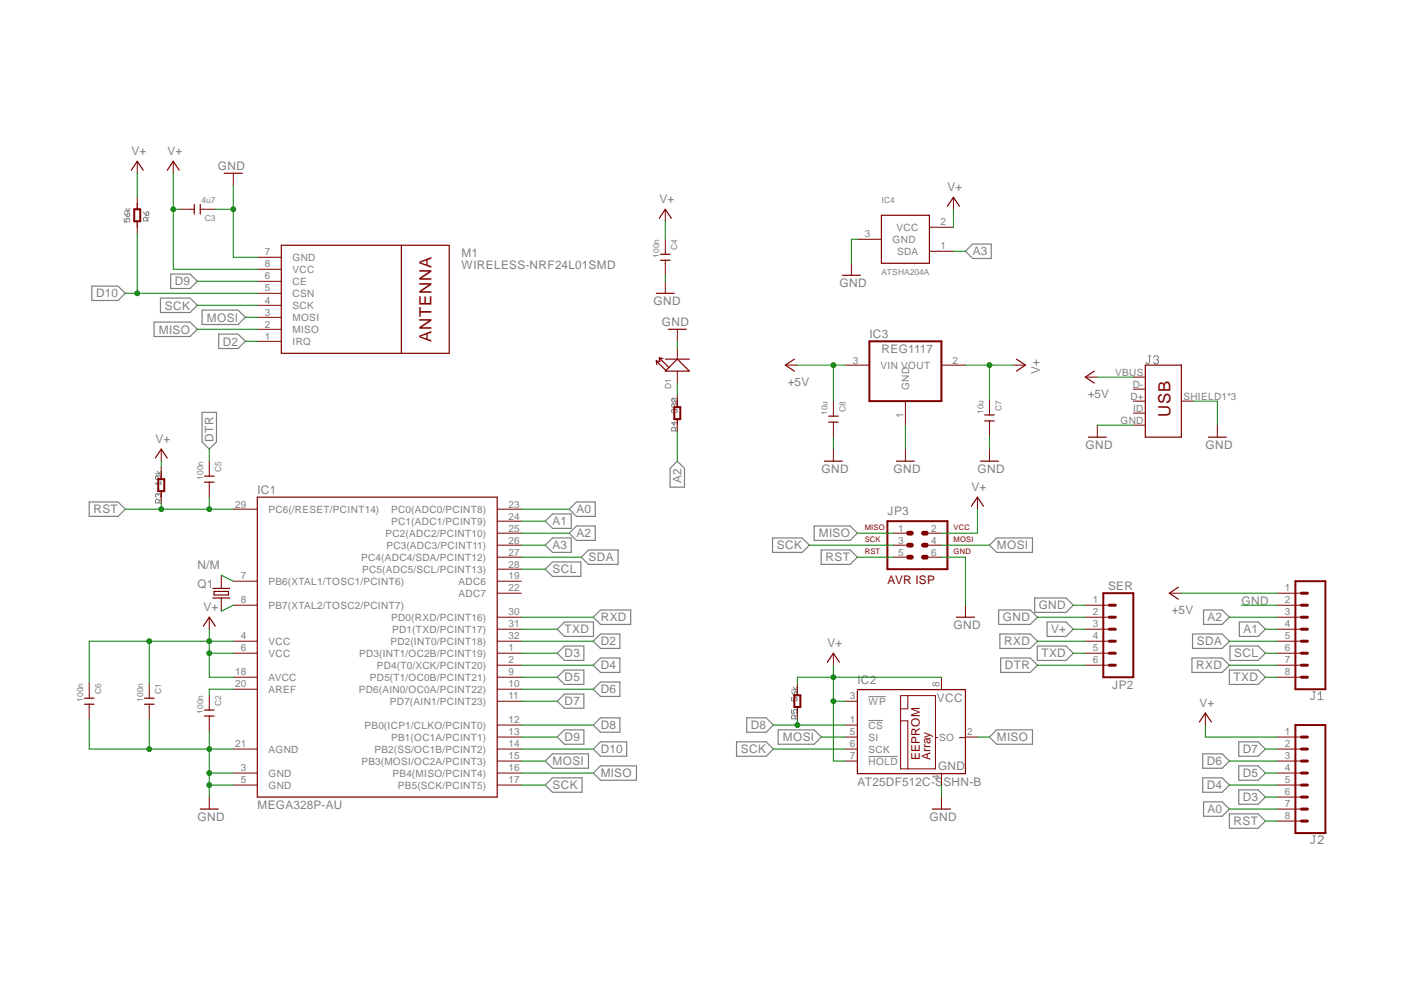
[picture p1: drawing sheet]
<svg xmlns="http://www.w3.org/2000/svg" width="297mm" height="210mm" viewBox="0 0 297 210" stroke-linecap="round" stroke-linejoin="round" font-family="sans-serif">
<g fill="none" stroke="#808080" stroke-width=".21">
<path d="M26.3 46.2v.8h.6l-.2-.4 .2-.4h.4l.1 .2v.4l-.1 .2M26.3 45.1l.6 .7M26.3 44.7h1.1M26.7 44.1l.3 .6 .4-.6M26.9 45.3l.1-.2 .4 .2-.1 .5h-.4zM30.3 44.8l.6 .8M30.9 45l.2-.2 .4 .2-.2 .6h-.4zM31.1 46.7v-.5l-.2-.2h-.3l-.3 .2v.5h1.2M31.5 46l-.4 .4M242.9 75.3h.6M243.2 75.3v1.4l-.3 .3h-.2l-.3-.3M244 75.6l.3-.3h.6l.2 .3v.3l-.2 .2"/>
<path d="M244.6 76.1h.3M244.9 76.1l.2 .3v.3l-.2 .3h-.6l-.3-.3M33.3 99.7l.4 .5 .3-.5M142.3 84.3l-.2 .2 .2 .5h.7M142.3 84.3h.7l.3 .2v.3l-.3 .2M142.3 84.3l.7 .7M142.7 86.8l-.2-.2-.4 .2 .2 .6M142.7 85.6l-.2-.2-.4 .2v.4l.2 .2M142.7 86.8l.2-.2 .4 .2v.4l-.3 .2M142.7 85.6v.2M142.7 86.8v.2M142.7 89.2v.8l-.6-.5h1.2"/>
<path d="M142.7 85.6l.2-.2 .4 .2v.4l-.3 .2M142.9 91.2v-.6l-.6-.2-.2 .2v.6h1.2M143.3 90.4l-.4 .4M32.9 100.2h1.1M33.1 100.7h.8l.1 .2v.4l-.1 .1M33.1 100.7l-.2 .2v.4l.2 .1h.8M33.1 100.7l.8 .7M33.5 104.6l.2-.1 .3 .1-.1 .6M33.5 104.6l-.2-.1-.4 .1v.4l.2 .2M33.5 104.6v.3M33.7 106.4v-.6l-.2-.1-.6 .1v.6h1.1M34 102.2h-1.1l.4 .4"/>
<path d="M34 101.9v.7M34 105.7l-.3 .3M167.5 147.5v.8h.6l-.3-.4 .3-.4h.3l.2 .2v.4l-.2 .2M167.5 150.2v.7h.6l-.3-.4 .3-.3h.3l.2 .2v.3l-.2 .2M167.5 146.3l.6 .8M167.5 146h1.1M167.8 145.4l.4 .6 .4-.6M168.2 152.1v-.6l-.1-.2-.6 .2v.6h1.1M168.2 146.3l.4 .3v.3l-.2 .2h-.3v-.5zM168.6 151.3l-.4 .4M183.7 152.4h3.1M183.7 147.4h3.7"/>
<path d="M277.7 146.4h.6M278 146.4v1.3l-.3 .3h-.2l-.3-.3M278.8 148h1.1M278.8 146.9l.6-.5v1.6M183.7 160.1h6.2M277.7 176.9h.6M278 176.9v1.3l-.3 .3h-.2l-.3-.3M278.8 177.1l.3-.2h.6l.2 .2v.3l-1.1 1.1h1.1"/>
</g>
<g fill="none" stroke="#808080" stroke-width=".25">
<path d="M36.1 58h4.1l1.5 1.5-1.5 1.5h-4.1zM204.3 53.2l1.5-1.6h3.9v3.1h-3.9zM19.4 60.5h5.6l1.5 1.6-1.5 1.5h-5.6zM32.6 68.2h7.6l1.5 1.5-1.5 1.5h-7.6zM33.9 63.1h6.3l1.5 1.5-1.5 1.5h-6.3zM42.8 65.6h7.6l1.5 1.5-1.5 1.6h-7.6zM46.3 70.7h4.1l1.5 1.5-1.5 1.5h-4.1zM42.8 87.2h3v6.3l-1.5 1.5-1.5-1.5zM141.8 99.1l1.5-1.5 1.5 1.5v4h-3zM18.9 106.2h6.1l1.5 1.5-1.5 1.6h-6.1zM115.4 110.3l1.5-1.5h4v3h-4zM116.9 113.8h4v3.1h-4l-1.5-1.5z"/>
<path d="M120.4 112.8l1.6-1.5h3.9v3h-3.9zM120.4 107.7l1.6-1.5h3.9v3.1h-3.9zM123 117.9l1.5-1.5h6.3v3h-6.3zM163.4 113.8h6.3l1.5 1.6-1.5 1.5h-6.3zM172.3 111.3h7.6l1.5 1.5-1.5 1.5h-7.6zM173.7 116.4h6.2l1.5 1.5-1.5 1.5h-6.2zM210.9 113.8h7.5v3.1h-7.5l-1.6-1.5zM115.4 120.4l1.5-1.5h6v3.1h-6zM117.9 138.2l1.5-1.5h4.1v3h-4.1zM117.9 133.1l1.5-1.5h6.2v3.1h-6.2zM125.5 130.6l1.5-1.5h6.4v3h-6.4zM125.5 135.7l1.5-1.5h4.1v3h-4.1z"/>
<path d="M211.3 129.1h6.7l1.5 1.5-1.5 1.5h-6.7zM211.5 134.2h6.5l1.5 1.5-1.5 1.5h-6.5zM211.7 139.2h6.3l1.5 1.6-1.5 1.5h-6.3zM218.9 126.5h6.6l1.6 1.6-1.6 1.5h-6.6zM219.5 136.7h6l1.6 1.5-1.6 1.5h-6zM221.5 131.6h4l1.6 1.5-1.6 1.6h-4zM252.2 139.2h6.4l1.5 1.6-1.5 1.5h-6.4zM252.3 134.2h6.3l1.5 1.5-1.5 1.5h-6.3zM254.6 129.1h4l1.5 1.5-1.5 1.5h-4zM260.2 136.7h6l1.5 1.5-1.5 1.5h-6zM262.2 131.6h4l1.5 1.5-1.5 1.6h-4zM117.9 143.3l1.5-1.5h4.1v3h-4.1z"/>
<path d="M117.9 148.4l1.5-1.5h4.1v3h-4.1zM117.9 156l1.5-1.6h4.1v3.1h-4.1zM125.5 140.8l1.5-1.6h4.1v3.1h-4.1zM125.5 145.8l1.5-1.5h4.1v3.1h-4.1zM125.5 153.4l1.5-1.5h4.1v3h-4.1zM125.5 158.5l1.5-1.5h5.6v3h-5.6zM155.8 157h6.3l1.5 1.5-1.5 1.5h-6.3zM158 151.9h4.1l1.5 1.5-1.5 1.5h-4.1zM164.6 154.4h7.7l1.5 1.6-1.5 1.5h-7.7zM209.3 156l1.6-1.6h7.5v3.1h-7.5zM254.5 159.5h4.1l1.5 1.5-1.5 1.6h-4.1zM260.1 141.8h6.1l1.5 1.5-1.5 1.5h-6.1z"/>
<path d="M262.1 157h4.1l1.5 1.5-1.5 1.5h-4.1zM115.4 166.1l1.5-1.5h6.2v3h-6.2zM115.4 161l1.5-1.5h7.6v3.1h-7.6zM125.5 163.6l1.5-1.5h7.7v3h-7.7zM254.5 164.6h4.1l1.5 1.5-1.5 1.5h-4.1zM254.6 169.7h4l1.5 1.5-1.5 1.5h-4zM260.1 172.2h6.1l1.5 1.5-1.5 1.6h-6.1zM262.1 162.1h4.1l1.5 1.5-1.5 1.5h-4.1zM262.1 167.1h4.1l1.5 1.6-1.5 1.5h-4.1z"/>
</g>
<g fill="none" stroke="#800000" stroke-width=".25">
<path d="M27.8 36l1.2-1.9 1.3 1.9M35.4 36l1.3-1.9 1.2 1.9M47.5 36.7h3.8M41.1 43.3v2M42.4 43.3v2M59.5 51.9h35.5v22.9h-35.5zM84.9 51.9v22.9M139.5 46.2l1.3-1.9 1.2 1.9M139.7 53.8h2.1M139.7 55.1h2.1M178.2 58.3h3.8M186.5 45.6h10.1v10.1h-10.1z"/>
<path d="M200.4 43.6l1.3-1.9 1.3 1.9M138.8 62.1h3.9M138.8 76.4l2.1 2M138.8 76.4l.2 .7M139.5 75.7l.1 .8-.8-.1M139.5 75.7l2 2.1M139.5 75.7l.7 .2M140.8 76h5M141.4 69.7h3.8M143.3 76l2.5 2.5h-5zM168.1 76l-1.9 1.3 1.9 1.2M215 76l2 1.3-2 1.2"/>
<path d="M231.5 78.5l-1.9 1.3 1.9 1.3M242.3 77.3h7.6v15.2h-7.6zM32.8 96.9l1.3-1.9 1.3 1.9M174.4 97.6h3.8M175.3 88.1h2M175.3 89.3h2M189.6 97.6h3.9M207.4 97.6h3.8M208.3 87.8h2.1M208.3 89.1h2.1M230.2 92.5h3.9M255.6 92.5h3.9"/>
<path d="M43.3 100.8h2M43.3 102h2M54.4 105.2h50.8v63.5h-50.8zM205.5 107.1l1.3-1.9 1.3 1.9M43 132.5l1.3-1.9 1.2 1.9M45 126.5h3.6M45 124.5h3.6M45.3 125.1h3v.8h-3zM202.3 130.6h3.9M249.3 124.2l-1.9 1.3 1.9 1.3M17.9 147.7h2M17.9 149h2"/>
<path d="M30.6 147.7h2M30.6 149h2M43.3 150.2h2M43.3 151.5h2M175 140.1l1.3-1.9 1.3 1.9M181.4 145.9h22.9v17.8h-22.9v-17.5M253.7 152.8l1.3-1.9 1.3 1.9M42.4 171.2h3.8M197.3 171.2h3.8"/>
</g>
<g fill="none" stroke="#800000" stroke-width=".21">
<path d="M29 34.1v2.6M36.7 34.1v2.6M49.4 36.7v2.5M29 41.7v2.6M29 46.8v2.6M37.9 44.3h3.2M42.4 44.3h3.1M54.4 54.4h5.1M54.4 57h5.1M54.4 59.5h5.1M140.8 44.3v2.5M140.8 50.6v3.2"/>
<path d="M140.8 55.1v3.2M140.8 59.5v2.6M180.1 55.7v2.6M181.4 50.6h5.1M196.6 48.1h5.1M196.6 53.2h5.1M201.7 41.7v2.6M54.4 62.1h5.1M54.4 64.6h5.1M54.4 67.1h5.1M54.4 69.7h5.1M54.4 72.2h5.1"/>
<path d="M143.3 69.7v2.5M143.3 73.5v2.5M143.3 78.5v2.6M166.2 77.3h2.5M178.9 77.3h5M199.2 77.3h5.1M214.4 77.3h2.6M229.6 79.8h2.6M239.8 79.8h2.5M34.1 95v2.6M34.1 98.8v2.6M44.3 97.6v3.2"/>
<path d="M143.3 83.6v2.5M143.3 88.7v2.5M176.3 84.9v3.2M176.3 89.3v3.2M176.3 95v2.6M191.6 84.9v5.1M191.6 95v2.6M209.3 84.6v3.2M209.3 89.1v3.1M209.3 95v2.6M232.2 90v2.5M239.8 84.9h2.5"/>
<path d="M239.8 82.3h2.5M239.8 90h2.5M239.8 87.4h2.5M249.9 84.9h2.6M257.6 90v2.5M34.1 103.9v2.6M44.3 102v3.2M49.4 107.7h5M105.2 117.9h5.1M105.2 115.4h5.1M105.2 112.8h5.1M105.2 110.3h5.1"/>
<path d="M105.2 107.7h5.1M189 117.9h2.6M189 115.4h2.6M189 112.8h2.6M196.6 117.9h2.6M196.6 115.4h2.6M196.6 112.8h2.6M206.8 105.2v2.5M44.3 130.6v2.5M46.8 121.7v2.8M46.8 126.5v2.8M49.4 128.1h5"/>
<path d="M49.4 123h5M49.4 135.7h5M49.4 138.2h5M105.2 123h5.1M105.2 135.7h5.1M105.2 138.2h5.1M105.2 133.1h5.1M105.2 130.6h5.1M105.2 120.4h5.1M105.2 125.5h5.1M176.3 138.2v2.6M204.3 128.1v2.5"/>
<path d="M229.6 128.1h5.1M229.6 135.7h5.1M229.6 138.2h5.1M229.6 133.1h5.1M229.6 130.6h5.1M247.4 125.5h2.5M270.3 128.1h5M270.3 135.7h5M270.3 138.2h5M270.3 133.1h5M270.3 130.6h5M270.3 125.5h5"/>
<path d="M18.9 144.6v3.1M18.9 149v3.1M31.6 144.6v3.1M31.6 149v3.1M44.3 147.1v3.1M44.3 151.5v3.2M49.4 158.5h5M49.4 145.8h5M49.4 143.3h5M105.2 158.5h5.1M105.2 145.8h5.1M105.2 143.3h5.1"/>
<path d="M105.2 156h5.1M105.2 153.4h5.1M105.2 148.4h5.1M105.2 140.8h5.1M168.7 144.6v2.5M168.7 149.6v2.5M178.9 158.5h2.5M178.9 156h2.5M178.9 153.4h2.5M178.9 148.4h2.5M190.5 147.2h7.4v15.5h-7.4zM190.5 152.5h1.6v10.2"/>
<path d="M192.1 147.2v2.8h-1.6M197.9 156.1h.5M199.2 143.3v2.5M203 156.1h1.3M204.3 156h2.5M229.6 140.8h5.1M255 150.9v2.5M270.3 158.5h5M270.3 143.3h5M270.3 156h5M270.3 140.8h5M44.3 168.7v2.5"/>
<path d="M49.4 166.1h5M49.4 163.6h5M105.2 166.1h5.1M105.2 163.6h5.1M105.2 161h5.1M178.9 161h2.5M199.2 163.6v2.5M199.2 168.7v2.5M270.3 166.1h5M270.3 163.6h5M270.3 161h5M270.3 168.7h5"/>
<path d="M270.3 171.2h5M270.3 173.7h5"/>
</g>
<path d="M28.4 44.3h1.3v2.5h-1.3zM183.9 72.2h15.3v12.7h-15.3zM142.7 86.1h1.2v2.6h-1.2zM33.5 101.4h1.3v2.5h-1.3zM187.7 110.3h12.7v10.1h-12.7zM233.4 125.5h6.4v17.8h-6.4zM274.1 123h6.3v22.8h-6.3zM168.1 147.1h1.2v2.5h-1.2zM274.1 153.4h6.3v22.9h-6.3z" fill="none" stroke="#800000" stroke-width=".42"/>
<path d="M192.2 112.8h.6M192.2 115.4h.6M192.2 117.9h.6M195.4 112.8h.6M195.4 115.4h.6M195.4 117.9h.6" fill="none" stroke="#800000" stroke-width="1"/>
<g fill="none" stroke="#800000" stroke-width=".63">
<path d="M234.7 133.1h1.3M234.7 130.6h1.3M234.7 128.1h1.3M234.7 138.2h1.3M234.7 135.7h1.3M275.3 133.1h1.3M275.3 130.6h1.3M275.3 128.1h1.3M275.3 138.2h1.3M275.3 135.7h1.3M275.3 125.5h1.3M234.7 140.8h1.3"/>
<path d="M275.3 140.8h1.3M275.3 143.3h1.3M275.3 158.5h1.3M275.3 156h1.3M275.3 161h1.3M275.3 166.1h1.3M275.3 163.6h1.3M275.3 168.7h1.3M275.3 171.2h1.3M275.3 173.7h1.3"/>
</g>
<path d="M49.4 39.2v15.2h5M45.5 44.3h3.9M199.2 166.1v2.6" fill="none" stroke="#008000" stroke-width=".21"/>
<circle cx="49.4" cy="44.3" r=".51" fill="#008000"/>
<g fill="none" stroke="#008000" stroke-width=".21">
<path d="M49.4 158.5h-5.1v10.2M44.3 163.6h5.1M44.3 166.1h5.1"/>
<circle cx="49.4" cy="44.3" r=".51"/>
</g>
<circle cx="44.3" cy="166.1" r=".51" fill="#008000"/>
<circle cx="44.3" cy="166.1" r=".51" fill="none" stroke="#008000" stroke-width=".21"/>
<circle cx="44.3" cy="163.6" r=".51" fill="#008000"/>
<g fill="none" stroke="#008000" stroke-width=".21">
<path d="M44.3 154.7v3.8"/>
<circle cx="44.3" cy="163.6" r=".51"/>
</g>
<circle cx="44.3" cy="158.5" r=".51" fill="#008000"/>
<g fill="none" stroke="#008000" stroke-width=".21">
<path d="M18.9 152.1v6.4h25.4M31.6 152.1v6.4"/>
<circle cx="44.3" cy="158.5" r=".51"/>
</g>
<circle cx="31.6" cy="158.5" r=".51" fill="#008000"/>
<g fill="none" stroke="#008000" stroke-width=".21">
<path d="M36.7 36.7v20.3h17.7M36.7 44.3h1.2M140.8 58.3v1.2M181.4 50.6h-1.3v5.1M143.3 72.2v1.3M176.3 92.5v2.5M191.6 90v5M209.3 92.2v2.8M232.2 90h7.6M252.5 84.9h5.1v5.1M199.2 117.9h5.1v10.2M110.3 130.6h15.2"/>
<path d="M110.3 133.1h7.6M219.5 130.6h10.1M219.5 135.7h10.1M227.1 128.1h2.5M227.1 138.2h2.5M262.6 128.1h7.7M260.1 140.8h10.2M267.7 143.3h2.6"/>
<circle cx="31.6" cy="158.5" r=".51"/>
</g>
<circle cx="36.7" cy="44.3" r=".51" fill="#008000"/>
<g fill="none" stroke="#008000" stroke-width=".21">
<path d="M44.3 133.1v5.1h5.1M44.3 135.7h5.1"/>
<circle cx="36.7" cy="44.3" r=".51"/>
</g>
<circle cx="44.3" cy="135.7" r=".51" fill="#008000"/>
<g fill="none" stroke="#008000" stroke-width=".21">
<path d="M44.3 138.2v5.1h5.1"/>
<circle cx="44.3" cy="135.7" r=".51"/>
</g>
<circle cx="44.3" cy="138.2" r=".51" fill="#008000"/>
<g fill="none" stroke="#008000" stroke-width=".21">
<path d="M31.6 135.7v8.9M44.3 135.7h-25.4v8.9"/>
<circle cx="44.3" cy="138.2" r=".51"/>
</g>
<circle cx="31.6" cy="135.7" r=".51" fill="#008000"/>
<g fill="none" stroke="#008000" stroke-width=".21">
<path d="M206.8 107.7v5.1h-7.6M176.3 148.4h2.6M199.2 143.3h-22.9v17.7h2.6"/>
<circle cx="31.6" cy="135.7" r=".51"/>
</g>
<circle cx="176.3" cy="148.4" r=".51" fill="#008000"/>
<g fill="none" stroke="#008000" stroke-width=".21">
<path d="M176.3 140.8v2.5"/>
<circle cx="176.3" cy="148.4" r=".51"/>
</g>
<circle cx="176.3" cy="143.3" r=".51" fill="#008000"/>
<g fill="none" stroke="#008000" stroke-width=".21">
<path d="M29 36.7v5M140.8 46.8v3.8M201.7 44.3v3.8M204.3 77.3h10.1M34.1 97.6v1.2M227.1 133.1h2.5M176.3 143.3h-7.6v1.3"/>
<circle cx="176.3" cy="143.3" r=".51"/>
</g>
<circle cx="209.3" cy="77.3" r=".51" fill="#008000"/>
<g fill="none" stroke="#008000" stroke-width=".21">
<path d="M41.7 69.7h12.7M41.7 64.6h12.7M51.9 67.1h2.5M209.3 77.3v7.3M44.3 105.2v2.5h5.1M110.3 117.9h12.7M110.3 107.7h10.1M171.2 115.4h17.8M181.4 112.8h7.6M181.4 117.9h7.6M199.2 115.4h10.1M110.3 120.4h5.1"/>
<path d="M260.1 135.7h10.2M267.7 138.2h2.6M110.3 140.8h15.2M163.6 158.5h15.3M173.8 156h5.1M206.8 156h2.5M255 153.4v2.6h15.3M110.3 166.1h5.1M110.3 161h5.1M110.3 163.6h15.2M260.1 166.1h10.2M260.1 171.2h10.2"/>
<circle cx="209.3" cy="77.3" r=".51"/>
</g>
<circle cx="44.3" cy="107.7" r=".51" fill="#008000"/>
<g fill="none" stroke="#008000" stroke-width=".21">
<path d="M26.5 107.7h17.8M34.1 106.5v1.2"/>
<circle cx="44.3" cy="107.7" r=".51"/>
</g>
<circle cx="34.1" cy="107.7" r=".51" fill="#008000"/>
<g fill="none" stroke="#008000" stroke-width=".21">
<path d="M29 49.4v12.7M26.5 62.1h27.9M110.3 158.5h15.2M267.7 173.7h2.6"/>
<circle cx="34.1" cy="107.7" r=".51"/>
</g>
<circle cx="29" cy="62.1" r=".51" fill="#008000"/>
<g fill="none" stroke="#008000" stroke-width=".21">
<path d="M41.7 59.5h12.7M110.3 156h7.6M110.3 153.4h15.2M163.6 153.4h15.3M168.7 152.1v1.3"/>
<circle cx="29" cy="62.1" r=".51"/>
</g>
<circle cx="168.7" cy="153.4" r=".51" fill="#008000"/>
<g fill="none" stroke="#008000" stroke-width=".21">
<path d="M201.7 53.2h2.6M51.9 72.2h2.5M168.7 77.3h10.2M176.3 77.3v7.6M44.3 95v2.6M143.3 81.1v2.5M143.3 91.2v6.4M110.3 110.3h5.1M110.3 112.8h10.1M110.3 115.4h5.1M46.8 121.7l2.6 1.3M49.4 128.1l-2.6 1.2"/>
<path d="M110.3 135.7h15.2M110.3 138.2h7.6M249.9 125.5h20.4M260.1 130.6h10.2M267.7 133.1h2.6M49.4 145.8h-5.1v1.3M110.3 148.4h7.6M110.3 145.8h15.2M110.3 143.3h7.6M219.5 140.8h10.1M267.7 158.5h2.6M260.1 161h10.2"/>
<path d="M267.7 168.7h2.6M267.7 163.6h2.6"/>
<circle cx="168.7" cy="153.4" r=".51"/>
</g>
<circle cx="176.3" cy="77.3" r=".51" fill="#008000"/>
<g fill="none" stroke="#008000" stroke-width=".21">
<path d="M232.2 79.8h7.6"/>
<circle cx="176.3" cy="77.3" r=".51"/>
</g>
<g font-size="3.6" fill="#800000">
<text x="91.3" y="72.3" transform="rotate(-90 91.3 72.3)">ANTENNA</text>
<text x="247.6" y="88.1" transform="rotate(-90 247.6 88.1)">USB</text>
</g>
<g font-size="2.5" fill="#808080">
<text x="27.8" y="32.9">V+</text>
<text x="35.4" y="32.9">V+</text>
<text x="46.1" y="35.9">GND</text>
<text x="200.5" y="40.5">V+</text>
<text x="139.5" y="43">V+</text>
<text x="97.6" y="57">WIRELESS-NRF24L01SMD</text>
<text x="97.6" y="54.4">M1</text>
<text x="205.8" y="54.1">A3</text>
<text x="20.3" y="62.9">D10</text>
<text x="34.9" y="65.5">SCK</text>
<text x="37" y="60.4">D9</text>
<text x="138.3" y="64.6">GND</text>
<text x="177.6" y="60.8">GND</text>
<text x="33.6" y="70.6">MISO</text>
<text x="43.8" y="68">MOSI</text>
<text x="140" y="68.9">GND</text>
<text x="184" y="71.6">IC3</text>
<text x="47.1" y="73.1">D2</text>
<text x="186.5" y="74.8">REG1117</text>
<text x="166.7" y="81.6">+5V</text>
<text x="220" y="79.2" transform="rotate(-90 220 79.2)">V+</text>
<text x="230.1" y="84.1">+5V</text>
<text x="32.9" y="93.8">V+</text>
<text x="45.2" y="93.5" transform="rotate(-90 45.2 93.5)">DTR</text>
<text x="229.7" y="95">GND</text>
<text x="255.1" y="95">GND</text>
<text x="173.8" y="100.1">GND</text>
<text x="189.1" y="100.1">GND</text>
<text x="206.8" y="100.1">GND</text>
<text x="54.5" y="104.4">IC1</text>
<text x="144.2" y="102.2" transform="rotate(-90 144.2 102.2)">A2</text>
<text x="205.6" y="103.9">V+</text>
<text x="19.8" y="108.6">RST</text>
<text x="116.9" y="111.2">A1</text>
<text x="122" y="108.6">A0</text>
<text x="122" y="113.7">A2</text>
<text x="173.3" y="113.7">MISO</text>
<text x="187.8" y="109">JP3</text>
<text x="116.9" y="116.2">A3</text>
<text x="124.5" y="118.8">SDA</text>
<text x="164.4" y="116.2">SCK</text>
<text x="174.7" y="118.8">RST</text>
<text x="210.9" y="116.2">MOSI</text>
<text x="41.8" y="120.4">N/M</text>
<text x="41.8" y="124.5">Q1</text>
<text x="116.9" y="121.3">SCL</text>
<text x="234.4" y="124.8">SER</text>
<text x="43" y="129.3">V+</text>
<text x="127.1" y="131.5">RXD</text>
<text x="212.2" y="131.5">GND</text>
<text x="219.7" y="128.9">GND</text>
<text x="247.9" y="129.8">+5V</text>
<text x="255.5" y="131.5">A2</text>
<text x="262.7" y="128.1">GND</text>
<text x="119.5" y="134">TXD</text>
<text x="127.1" y="136.6">D2</text>
<text x="175.1" y="136.9">V+</text>
<text x="201.8" y="133.1">GND</text>
<text x="212.5" y="136.6">RXD</text>
<text x="222.4" y="134">V+</text>
<text x="253.2" y="136.6">SDA</text>
<text x="263.1" y="134">A1</text>
<text x="119.5" y="139.1">D3</text>
<text x="127.1" y="141.6">D4</text>
<text x="212.6" y="141.6">DTR</text>
<text x="220.3" y="139.1">TXD</text>
<text x="253.1" y="141.6">RXD</text>
<text x="261.1" y="139.1">SCL</text>
<text x="119.5" y="149.3">D7</text>
<text x="119.5" y="144.2">D5</text>
<text x="127.1" y="146.7">D6</text>
<text x="181.4" y="144.7">IC2</text>
<text x="198.2" y="148.5">VCC</text>
<text x="235.3" y="145.8">JP2</text>
<text x="253.8" y="149.6">V+</text>
<text x="261" y="144.2">TXD</text>
<text x="127.1" y="154.3">D8</text>
<text x="158.8" y="154.3">D8</text>
<text x="116.9" y="161.9">MOSI</text>
<text x="119.5" y="156.8">D9</text>
<text x="127.1" y="159.4">D10</text>
<text x="156.8" y="159.4">SCK</text>
<text x="165.6" y="156.8">MOSI</text>
<text x="210.9" y="156.8">MISO</text>
<text x="255.3" y="161.9">D6</text>
<text x="262.9" y="159.4">D7</text>
<text x="116.9" y="167">SCK</text>
<text x="127.1" y="164.5">MISO</text>
<text x="181.4" y="166.2">AT25DF512C-SSHN-B</text>
<text x="198.5" y="162.9">GND</text>
<text x="255.3" y="167">D4</text>
<text x="262.9" y="164.5">D5</text>
<text x="41.8" y="173.7">GND</text>
<text x="54.5" y="171.2">MEGA328P-AU</text>
<text x="196.7" y="173.7">GND</text>
<text x="255.5" y="172.1">A0</text>
<text x="262.9" y="169.5">D3</text>
<text x="261" y="174.6">RST</text>
</g>
<g font-size="2.5" fill="#800000">
<text x="187.8" y="123.6">AVR ISP</text>
<text x="194.6" y="160.9" transform="rotate(-90 194.6 160.9)">EEPROM</text>
<text x="196.9" y="160.9" transform="rotate(-90 196.9 160.9)">Array</text>
</g>
<g font-size="2.1" fill="#808080">
<text x="199" y="47.7">2</text>
<text x="183" y="50.2">3</text>
<text x="188.8" y="51.4">GND</text>
<text x="189.7" y="48.9">VCC</text>
<text x="189.8" y="53.9">SDA</text>
<text x="199" y="52.8">1</text>
<text x="56" y="54.1">7</text>
<text x="56" y="56.6">8</text>
<text x="56" y="59.1">6</text>
<text x="61.9" y="55.2">GND</text>
<text x="61.9" y="57.7">VCC</text>
<text x="56" y="61.7">5</text>
<text x="56" y="64.2">4</text>
<text x="61.9" y="60.3">CE</text>
<text x="61.9" y="62.8">CSN</text>
<text x="61.9" y="65.4">SCK</text>
<text x="56" y="66.8">3</text>
<text x="56" y="69.3">2</text>
<text x="56" y="71.8">1</text>
<text x="61.9" y="67.9">MOSI</text>
<text x="61.9" y="70.4">MISO</text>
<text x="61.9" y="73">IRQ</text>
<text x="180.4" y="76.9">3</text>
<text x="201.5" y="76.9">2</text>
<text x="186.3" y="78">VIN VOUT</text>
<text x="192.3" y="82.5" transform="rotate(-90 192.3 82.5)">GND</text>
<text x="236" y="79.5">VBUS</text>
<text x="239.7" y="82">D-</text>
<text x="191.2" y="88.4" transform="rotate(-90 191.2 88.4)">1</text>
<text x="237.1" y="89.6">GND</text>
<text x="239.2" y="84.5">D+</text>
<text x="239.7" y="87.1">ID</text>
<text x="250.4" y="84.5">SHIELD1*3</text>
<text x="49.7" y="107.4">29</text>
<text x="107.6" y="107.4">23</text>
<text x="56.8" y="108.5">PC6(/RESET/PCINT14)</text>
<text x="81.6" y="113.6">PC2(ADC2/PCINT10)</text>
<text x="82.8" y="111">PC1(ADC1/PCINT9)</text>
<text x="82.8" y="108.5">PC0(ADC0/PCINT8)</text>
<text x="107.6" y="112.5">25</text>
<text x="107.6" y="109.9">24</text>
<text x="190" y="112.5">1</text>
<text x="197" y="112.5">2</text>
<text x="76.4" y="118.7">PC4(ADC4/SDA/PCINT12)</text>
<text x="81.7" y="116.1">PC3(ADC3/PCINT11)</text>
<text x="107.6" y="117.6">27</text>
<text x="107.6" y="115">26</text>
<text x="190" y="115">3</text>
<text x="190" y="117.6">5</text>
<text x="197" y="117.6">6</text>
<text x="197" y="115">4</text>
<text x="50.9" y="122.6">7</text>
<text x="56.8" y="123.7">PB6(XTAL1/TOSC1/PCINT6)</text>
<text x="76.6" y="121.2">PC5(ADC5/SCL/PCINT13)</text>
<text x="97" y="123.7">ADC6</text>
<text x="107.6" y="120.1">28</text>
<text x="107.6" y="125.1">22</text>
<text x="107.6" y="122.6">19</text>
<text x="271.8" y="125.1">1</text>
<text x="50.9" y="127.7">8</text>
<text x="56.8" y="128.8">PB7(XTAL2/TOSC2/PCINT7)</text>
<text x="82.8" y="131.4">PD0(RXD/PCINT16)</text>
<text x="97" y="126.3">ADC7</text>
<text x="107.6" y="130.2">30</text>
<text x="231.2" y="127.7">1</text>
<text x="231.2" y="130.2">2</text>
<text x="271.8" y="127.7">2</text>
<text x="271.8" y="130.2">3</text>
<text x="50.9" y="137.8">6</text>
<text x="50.9" y="135.3">4</text>
<text x="56.8" y="136.4">VCC</text>
<text x="82.6" y="136.4">PD2(INT0/PCINT18)</text>
<text x="83" y="133.9">PD1(TXD/PCINT17)</text>
<text x="107.6" y="135.3">32</text>
<text x="107.6" y="137.8">1</text>
<text x="107.6" y="132.8">31</text>
<text x="231.2" y="132.8">3</text>
<text x="231.2" y="135.3">4</text>
<text x="231.2" y="137.8">5</text>
<text x="271.8" y="132.8">4</text>
<text x="271.8" y="135.3">5</text>
<text x="271.8" y="137.8">6</text>
<text x="49.7" y="142.9">18</text>
<text x="56.8" y="139">VCC</text>
<text x="76" y="139">PD3(INT1/OC2B/PCINT19)</text>
<text x="79.7" y="141.5">PD4(T0/XCK/PCINT20)</text>
<text x="107.6" y="142.9">9</text>
<text x="107.6" y="140.4">2</text>
<text x="231.2" y="140.4">6</text>
<text x="271.8" y="140.4">7</text>
<text x="271.8" y="142.9">8</text>
<text x="49.7" y="145.5">20</text>
<text x="56.8" y="146.6">AREF</text>
<text x="56.8" y="144.1">AVCC</text>
<text x="75.9" y="146.6">PD6(AIN0/OC0A/PCINT22)</text>
<text x="78.3" y="144.1">PD5(T1/OC0B/PCINT21)</text>
<text x="82.5" y="149.1">PD7(AIN1/PCINT23)</text>
<text x="107.6" y="148">11</text>
<text x="107.6" y="145.5">10</text>
<text x="179.8" y="148">3</text>
<text x="183.8" y="149.1">WP</text>
<text x="198.8" y="145.5" transform="rotate(-90 198.8 145.5)">8</text>
<text x="77.1" y="154.2">PB0(ICP1/CLKO/PCINT0)</text>
<text x="107.6" y="155.6">13</text>
<text x="107.6" y="153.1">12</text>
<text x="179.8" y="153.1">1</text>
<text x="179.8" y="155.6">5</text>
<text x="183.8" y="154.2">CS</text>
<text x="204.6" y="155.6">2</text>
<text x="271.8" y="155.6">1</text>
<text x="49.7" y="158.2">21</text>
<text x="56.8" y="159.3">AGND</text>
<text x="76.5" y="161.8">PB3(MOSI/OC2A/PCINT3)</text>
<text x="79.2" y="159.3">PB2(SS/OC1B/PCINT2)</text>
<text x="82.8" y="156.7">PB1(OC1A/PCINT1)</text>
<text x="107.6" y="158.2">14</text>
<text x="107.6" y="160.7">15</text>
<text x="179.8" y="160.7">7</text>
<text x="179.8" y="158.2">6</text>
<text x="183.8" y="161.8">HOLD</text>
<text x="183.8" y="159.3">SCK</text>
<text x="183.8" y="156.7">SI</text>
<text x="198.7" y="156.7">SO</text>
<text x="271.8" y="158.2">2</text>
<text x="271.8" y="160.7">3</text>
<text x="50.9" y="165.8">5</text>
<text x="50.9" y="163.2">3</text>
<text x="56.8" y="166.9">GND</text>
<text x="56.8" y="164.3">GND</text>
<text x="83.1" y="164.3">PB4(MISO/PCINT4)</text>
<text x="84.2" y="166.9">PB5(SCK/PCINT5)</text>
<text x="107.6" y="165.8">17</text>
<text x="107.6" y="163.2">16</text>
<text x="198.8" y="165.1" transform="rotate(-90 198.8 165.1)">4</text>
<text x="271.8" y="163.2">4</text>
<text x="271.8" y="165.8">5</text>
<text x="271.8" y="168.3">6</text>
<text x="271.8" y="170.9">7</text>
<text x="271.8" y="173.4">8</text>
</g>
<g font-size="1.8" fill="#808080">
<text x="42.6" y="43">4u7</text>
<text x="43.3" y="46.8">C3</text>
<text x="186.5" y="43">IC4</text>
<text x="143.3" y="52.9" transform="rotate(-90 143.3 52.9)">C4</text>
<text x="139.5" y="54.5" transform="rotate(-90 139.5 54.5)">100n</text>
<text x="186.5" y="58.3">ATSHA204A</text>
<text x="142" y="82.3" transform="rotate(-90 142 82.3)">D1</text>
<text x="175" y="87.8" transform="rotate(-90 175 87.8)">10u</text>
<text x="178.9" y="87.1" transform="rotate(-90 178.9 87.1)">C8</text>
<text x="208.1" y="87.5" transform="rotate(-90 208.1 87.5)">10u</text>
<text x="211.9" y="86.9" transform="rotate(-90 211.9 86.9)">C7</text>
<text x="43" y="101.5" transform="rotate(-90 43 101.5)">100n</text>
<text x="46.8" y="99.8" transform="rotate(-90 46.8 99.8)">C5</text>
<text x="17.6" y="148.5" transform="rotate(-90 17.6 148.5)">100n</text>
<text x="21.4" y="146.8" transform="rotate(-90 21.4 146.8)">C6</text>
<text x="30.3" y="148.5" transform="rotate(-90 30.3 148.5)">100n</text>
<text x="34.1" y="146.8" transform="rotate(-90 34.1 146.8)">C1</text>
<text x="46.8" y="149.4" transform="rotate(-90 46.8 149.4)">C2</text>
<text x="43" y="151" transform="rotate(-90 43 151)">100n</text>
</g>
<g font-size="1.6" fill="#800000">
<text x="183" y="112.2">MISO</text>
<text x="201.8" y="112.2">VCC</text>
<text x="183" y="114.7">SCK</text>
<text x="183" y="117.3">RST</text>
<text x="201.8" y="114.7">MOSI</text>
<text x="201.8" y="117.3">GND</text>
</g>
</svg>
